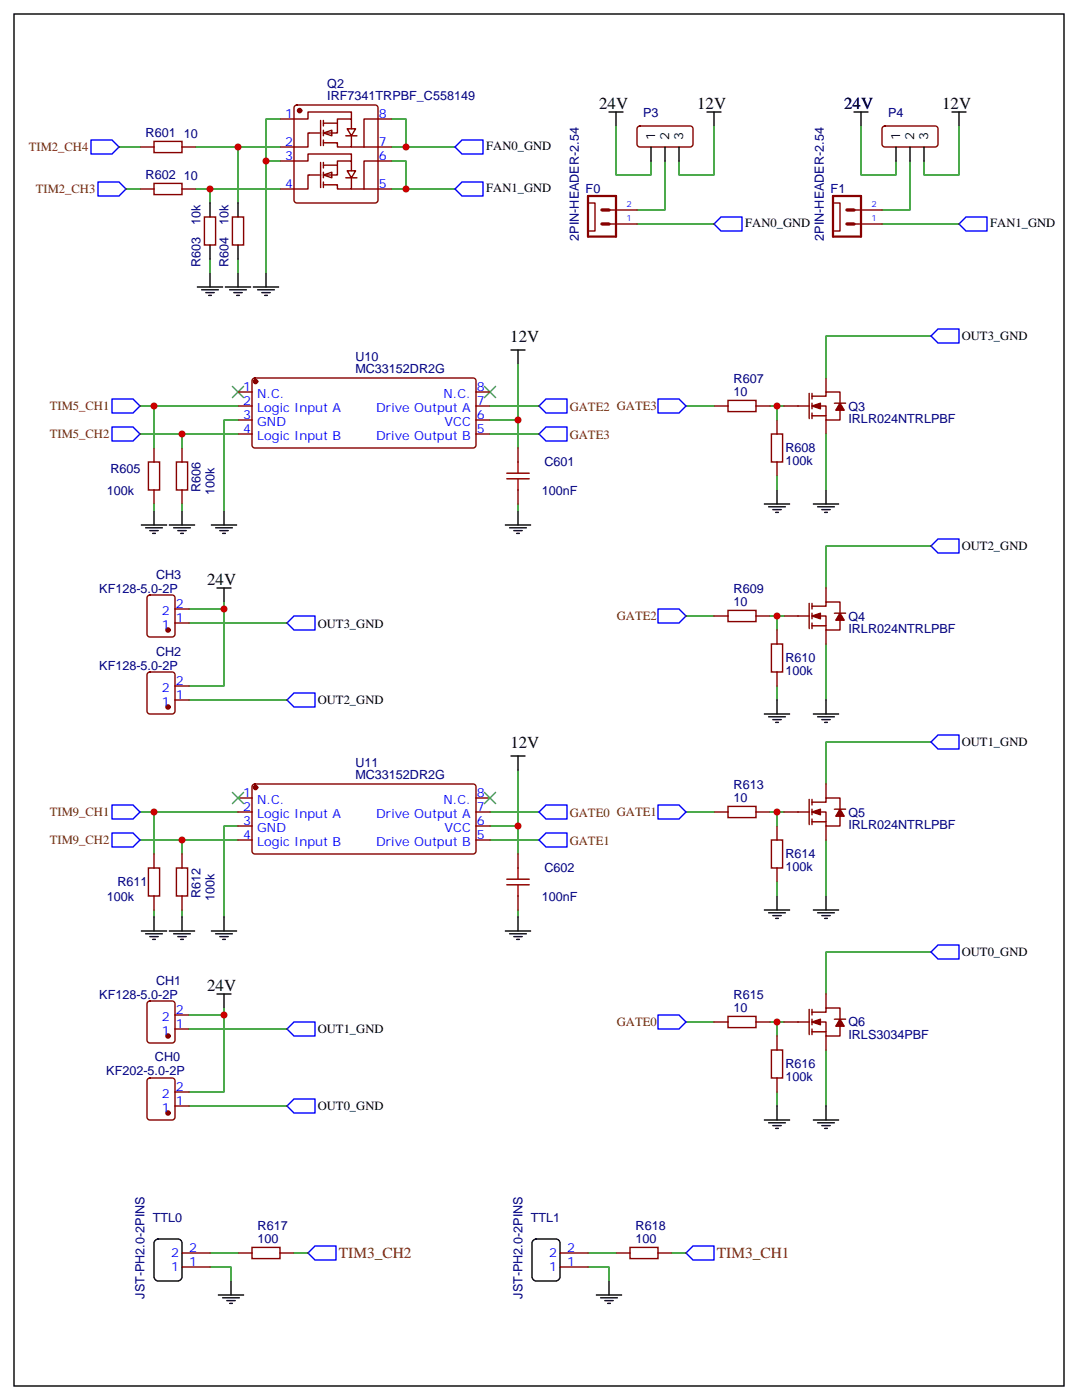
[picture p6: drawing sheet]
<svg xmlns="http://www.w3.org/2000/svg" width="272mm" height="353mm" viewBox="0 0 272 353" stroke-linecap="round" stroke-linejoin="round" font-family="sans-serif">
<path d="M70.6 30h7v-1.8h10.9v1.8M74.3 26.7l.5-.2h19.7a.71 .71 0 0 1 .7 .7v23.2l-.2 .5-.5 .3h-19.7l-.5-.3-.2-.5v-23.2zM78 33.5h-.4v3.5h-7M88.5 37h10.3M98.8 30h-7.1v7M70.6 40.6h7v-1.8h10.9v1.8M78 44.1h-.4v3.5h-7M88.5 47.6h10.3M98.8 40.6h-7.1v7" fill="none" stroke="#870000" stroke-width=".35"/>
<circle cx="75.5" cy="27.9" r=".53" fill="#870000" stroke="#870000" stroke-width=".35"/>
<g fill="#fff" stroke="#870000" stroke-width=".35">
<path d="M81.5 33.5l2.1-.7v1.4z"/>
<path d="M87.5 32.5h2.1l-1.1 1.7z"/>
</g>
<path d="M78 33.5h2.8M80.8 30.3v6.4M81.5 31h3.5M81.5 30.3v1.5M81.5 32.8v1.4M81.5 35.3v1.4M87.1 34.2h2.9M88.5 34.2v2.8h-3.5v-1h-3.5M88.5 32.5v-2.5h-3.5v3.5h-3.5" fill="none" stroke="#870000" stroke-width=".35"/>
<g fill="#fff" stroke="#870000" stroke-width=".35">
<path d="M81.5 44.1l2.1-.7v1.4z"/>
<path d="M87.5 43h2.1l-1.1 1.8z"/>
</g>
<g fill="none" stroke="#870000" stroke-width=".35">
<path d="M35.3 37h3.5M38.8 35.6h7.1v2.9h-7.1zM45.9 37h3.5M160.7 32l.5-.2h12.7a.71 .71 0 0 1 .7 .7v3.8l-.4 .7h-13l-.5-.2-.2-.5v-3.8zM222.5 32l.5-.2h12.7a.71 .71 0 0 1 .7 .7v3.8l-.5 .7h-12.9l-.5-.2-.3-.5v-3.8zM35.3 47.6h3.5M38.8 46.2h7.1v2.8h-7.1zM45.9 47.6h3.5M51.5 54.7h2.8v7h-2.8zM58.6 54.7h2.8v7h-2.8zM78 44.1h2.8M80.8 40.9v6.4"/>
<path d="M81.5 41.6h3.5M81.5 40.9v1.4M81.5 43.4v1.4M81.5 45.9v1.4M87.1 44.8h2.9M88.5 44.8v2.8h-3.5v-1h-3.5M88.5 43v-2.4h-3.5v3.5h-3.5M148.2 51.2h1.7v7h-1.7M153.6 56.4h6.9M153.6 52.9h6.9M209.9 51.2h1.8v7h-1.8M215.3 56.4h6.9"/>
<path d="M215.3 52.9h6.9M60 98.8h3.5M63.7 95.5l.5-.3h55a.71 .71 0 0 1 .7 .8v16.2l-.4 .6-55.3 .1-.5-.2-.2-.5v-16.2zM119.9 98.8h3.6M203.9 99.1v6.4M204.6 99.8h3.5v-1h3.6v2.8M204.6 99.1v1.4M208.1 95.2v3.6M37.4 116.4h2.8v7.1h-2.8zM38.8 112.9v3.5M44.4 116.4h2.9v7.1h-2.9zM45.9 112.9v3.5"/>
<path d="M60 102.3h3.5M60 105.8h3.5M60 109.4h3.5M119.9 102.3h3.6M119.9 105.8h3.6M119.9 109.4h3.6M130.5 112.9v3.5M179.9 102.3h3.5M183.4 100.9h7.1v2.8h-7.1zM190.5 102.3h3.5M194.4 109.4h2.8v7h-2.8zM195.8 105.8v3.6"/>
<path d="M195.8 116.4v3.5M197.6 102.3h6.3M204.6 102.3h3.5v3.5h3.6v-2.4M204.6 101.6v1.4M204.6 104.1v1.4M204.6 104.8h3.5M208.1 105.8v3.6M210.3 101.6h2.8M38.8 123.5v3.5M45.9 123.5v3.5M130.5 123.5v3.5M37.3 150.1l.4-.2h5.7a.71 .71 0 0 1 .7 .7l-.1 9.5-.6 .4h-5.7l-.5-.2-.2-.5v-9.2z"/>
<path d="M44.1 157h3.5M44.1 153.5h3.5M179.9 155.2h3.5M183.4 153.8h7.1v2.8h-7.1zM190.5 155.2h3.5M195.8 158.8v3.5M197.6 155.2h6.3M203.9 152v6.4M204.6 155.2h3.5v3.6h3.6v-2.5M204.6 152.8h3.5v-1.1h3.6v2.8M204.6 152v1.5M204.6 154.5v1.4"/>
<path d="M204.6 157v1.4M204.6 157.7h3.5M208.1 148.2v3.5M208.1 158.8v3.5M210.3 154.5h2.8M37.3 169.5l.4-.2h5.7a.71 .71 0 0 1 .7 .7l-.1 9.5-.6 .4h-5.7l-.5-.2-.2-.5v-9.2zM44.1 176.4h3.5M44.1 172.9h3.5M194.4 162.3h2.8v7h-2.8zM195.8 169.3v3.6M63.7 197.8l.5-.2h55a.71 .71 0 0 1 .7 .7v16.2l-.4 .6-55.3 .1-.5-.2-.2-.5v-16.2zM208.1 197.6v3.5"/>
<path d="M37.4 218.7h2.8v7.1h-2.8zM38.8 215.2v3.5M44.4 218.7h2.9v7.1h-2.9zM45.9 215.2v3.5M60 201.1h3.5M60 204.6h3.5M60 208.1h3.5M60 211.7h3.5M119.9 201.1h3.6M119.9 204.6h3.6M119.9 208.1h3.6M119.9 211.7h3.6"/>
<path d="M130.5 215.2v3.5M179.9 204.6h3.5M183.4 203.2h7.1v2.8h-7.1zM190.5 204.6h3.5M194.4 211.7h2.8v7h-2.8zM195.8 208.1v3.6M195.8 218.7v3.5M197.6 204.6h6.3M203.9 201.4v6.4M204.6 204.6h3.5v3.5h3.6v-2.4M204.6 202.1h3.5v-1h3.6v2.8M204.6 201.4v1.4"/>
<path d="M204.6 203.9v1.4M204.6 206.4v1.4M204.6 207.1h3.5M208.1 208.1v3.6M210.3 203.9h2.8M38.8 225.8v3.5M45.9 225.8v3.5M130.5 225.8v3.5M37.3 252.4l.4-.2h5.7a.71 .71 0 0 1 .7 .7l-.1 9.5-.6 .4h-5.7l-.5-.2-.2-.5v-9.2zM44.1 259.3h3.5M44.1 255.8h3.5M179.9 257.5h3.5"/>
<path d="M183.4 256.1h7.1v2.8h-7.1zM190.5 257.5h3.5M197.6 257.5h6.3M203.9 254.4v6.3M204.6 255.1h3.5v-1.1h3.6v2.8M204.6 257.5h3.5v3.6h3.6v-2.5M204.6 254.4v1.4M204.6 256.8v1.4M204.6 259.3v1.4M204.6 260h3.5M208.1 250.5v3.5M210.3 256.8h2.8"/>
<path d="M37.3 271.8l.4-.2h5.7a.71 .71 0 0 1 .7 .7l-.1 9.5-.6 .4h-5.7l-.5-.2-.2-.5v-9.2zM44.1 278.7h3.5M44.1 275.2h3.5M194.4 264.6h2.8v7h-2.8zM195.8 261.1v3.5M195.8 271.6v3.6M208.1 261.1v3.5M45.9 315.7h7M45.9 319.3h7M60 315.7h3.5M63.5 314.3h7.1v2.8h-7.1zM70.6 315.7h3.5"/>
<path d="M141.1 315.7h7.1M141.1 319.3h7.1M155.2 315.7h3.5M158.7 314.3h7.1v2.8h-7.1zM165.8 315.7h3.5"/>
</g>
<g fill="none" stroke="#00f" stroke-width=".35">
<path d="M22.9 35.3h5.3l1.8 1.7-1.8 1.8h-5.3zM114.7 37l1.7-1.7h5.3v3.5h-5.3zM24.7 45.9h5.3l1.7 1.7-1.7 1.8h-5.3zM114.7 47.6l1.7-1.7h5.3v3.5h-5.3zM179.9 56.4l1.8-1.7h5.3v3.5h-5.3zM241.7 56.4l1.7-1.7h5.3v3.5h-5.3zM236.4 82.9h5.3v3.5h-5.3l-1.8-1.7zM28.2 100.5h5.3l1.8 1.8-1.8 1.8h-5.3zM28.2 107.6h5.3l1.8 1.8-1.8 1.7h-5.3zM135.8 102.3l1.8-1.8h5.3v3.6h-5.3zM135.8 109.4l1.8-1.8h5.3v3.5h-5.3zM165.8 100.5h5.3l1.8 1.8-1.8 1.8h-5.3z"/>
<path d="M234.6 137.6l1.8-1.8h5.3v3.5h-5.3zM72.3 157l1.8-1.8h5.3v3.6h-5.3zM165.8 153.5h5.3l1.8 1.7-1.8 1.8h-5.3zM72.3 176.4l1.8-1.8h5.3v3.6h-5.3zM234.6 187l1.8-1.8h5.3v3.5h-5.3zM28.2 209.9h5.3l1.8 1.8-1.8 1.7h-5.3zM28.2 202.8h5.3l1.8 1.8-1.8 1.8h-5.3zM135.8 211.7l1.8-1.8h5.3v3.5h-5.3zM135.8 204.6l1.8-1.8h5.3v3.6h-5.3zM165.8 202.8h5.3l1.8 1.8-1.8 1.8h-5.3zM234.6 239.9l1.8-1.8h5.3v3.6h-5.3zM74.1 257.5h5.3v3.6h-5.3l-1.8-1.8z"/>
<path d="M165.8 255.8h5.3l1.8 1.7-1.8 1.8h-5.3zM74.1 276.9h5.3v3.6h-5.3l-1.8-1.8zM77.6 315.7l1.8-1.7h5.3v3.5h-5.3zM172.9 315.7l1.7-1.7h5.3v3.5h-5.3z"/>
</g>
<g fill="none" stroke="#000" stroke-width=".35">
<path d="M3.5 3.5h264.6v345.7h-264.6zM153.5 28.2h3.5M155.2 28.2v3.6M164 37v3.6M167.6 37v3.6M171.1 37v3.6M178.2 28.2h3.5M179.9 28.2v3.6M215.2 28.2h3.5M217 28.2v3.6M225.8 37v3.6M229.3 37v3.6"/>
<path d="M232.8 37v3.6M239.9 28.2h3.5M241.7 28.2v3.6M52.9 51.2v3.5M60 51.2v3.5M49.7 72.3h6.4M50.8 73h4.2M51.9 73.7h2.1M52.6 74.4h.7M52.9 61.7v3.6M52.9 68.8v3.5M56.8 72.3h6.3"/>
<path d="M57.9 73h4.2M58.9 73.7h2.1M59.6 74.4h.7M60 61.7v3.6M60 68.8v3.5M63.9 72.3h6.3M64.9 73h4.2M66 73.7h2.1M66.7 74.4h.7M67 68.8v3.5M128.8 88.2h3.5M130.5 88.2v3.5"/>
<path d="M35.6 132.3h6.4M36.7 133h4.2M37.7 133.7h2.2M38.5 134.4h.7M38.8 128.8v3.5M42.7 132.3h6.3M43.7 133h4.3M44.8 133.7h2.1M45.5 134.4h.7M45.9 128.8v3.5M53.3 132.3h6.3M54.3 133h4.3"/>
<path d="M55.4 133.7h2.1M56.1 134.4h.7M56.4 128.8v3.5M127.4 132.3h6.3M128.4 133h4.2M129.5 133.7h2.1M130.2 134.4h.7M130.5 128.8v3.5M192.6 127h6.4M193.7 127.7h4.2M194.7 128.4h2.1M195.4 129.1h.7"/>
<path d="M195.8 123.5v3.5M205 127h6.3M206 127.7h4.3M207.1 128.4h2.1M207.8 129.1h.7M208.1 123.5v3.5M54.7 148.2h3.5M56.4 148.2v3.5M192.6 179.9h6.4M195.8 176.4v3.5M205 179.9h6.3M208.1 176.4v3.5"/>
<path d="M128.8 190.5h3.5M130.5 190.5v3.5M193.7 180.6h4.2M194.7 181.3h2.1M195.4 182h.7M206 180.6h4.3M207.1 181.3h2.1M207.8 182h.7M35.6 234.6h6.4M36.7 235.3h4.2M37.7 236h2.2M38.5 236.7h.7"/>
<path d="M38.8 231.1v3.5M42.7 234.6h6.3M43.7 235.3h4.3M44.8 236h2.1M45.5 236.7h.7M45.9 231.1v3.5M53.3 234.6h6.3M54.3 235.3h4.3M55.4 236h2.1M56.1 236.7h.7M56.4 231.1v3.5M127.4 234.6h6.3"/>
<path d="M128.4 235.3h4.2M129.5 236h2.1M130.2 236.7h.7M130.5 231.1v3.5M192.6 229.3h6.4M193.7 230h4.2M194.7 230.7h2.1M195.4 231.4h.7M195.8 225.8v3.5M205 229.3h6.3M206 230h4.3M207.1 230.7h2.1"/>
<path d="M207.8 231.4h.7M208.1 225.8v3.5M54.7 250.5h3.5M56.4 250.5v3.5M195.8 278.7v3.5M208.1 278.7v3.5M192.6 282.2h6.4M193.7 282.9h4.2M194.7 283.6h2.1M195.4 284.3h.7M205 282.2h6.3M206 282.9h4.3"/>
<path d="M207.1 283.6h2.1M207.8 284.3h.7M39 312.6l.9-.4h4.9a1.06 1.06 0 0 1 1.1 1.1v8.4a1.13 1.13 0 0 1-1.1 1.1h-4.9a1.13 1.13 0 0 1-1.1-1.1v-8.4zM134.3 312.6l.8-.4h5a1.06 1.06 0 0 1 1 1.1v8.4a1.13 1.13 0 0 1-1 1.1h-5a1.13 1.13 0 0 1-1-1.1v-8.4zM55 326.3h6.4M56.1 327h4.2M57.1 327.7h2.2M57.9 328.4h.7M58.2 322.8v3.5M150.3 326.3h6.3M151.3 327h4.3M152.4 327.7h2.1"/>
<path d="M153.1 328.4h.7M153.5 322.8v3.5"/>
</g>
<g fill="none" stroke="#008700" stroke-width=".35">
<path d="M30 37h5.3M49.4 37h21.2M60 37v14.2M70.6 30h-3.6v38.8M98.8 30h3.5v7M98.8 37h15.9M155.2 31.8v12.3h8.8v-3.5M179.9 31.8v12.3h-8.8v-3.5M217 31.8v12.3h8.8v-3.5M241.7 31.8v12.3h-8.9v-3.5M31.7 47.6h3.6M49.4 47.6h21.2"/>
<path d="M52.9 47.6v3.6M67 40.6h3.6M98.8 40.6h3.5v7M98.8 47.6h15.9M160.5 56.4h19.4M167.6 40.6v12.3h-7.1M222.2 56.4h19.5M229.3 40.6v12.3h-7.1M52.9 65.3v3.5M60 65.3v3.5M130.5 91.7v14.1h-7M234.6 84.7h-26.5v10.5"/>
<path d="M35.3 102.3h24.7M35.3 109.4h24.7M38.8 102.3v10.6M45.9 109.4v3.5M60 105.8h-3.6v23M123.5 102.3h12.3M123.5 109.4h12.3M130.5 105.8v7.1M172.9 102.3h7M194 102.3h3.6M195.8 102.3v3.5M195.8 119.9v3.6"/>
<path d="M208.1 109.4v14.1M38.8 127v1.8M45.9 127v1.8M130.5 127v1.8M234.6 137.6h-26.5v10.6M47.6 157h24.7M47.6 153.5h8.8M56.4 151.7v21.2h-8.8M172.9 155.2h7M194 155.2h3.6M195.8 155.2v3.6M47.6 176.4h24.7"/>
<path d="M195.8 172.9v3.5M208.1 162.3v14.1M130.5 194v14.1h-7M234.6 187h-26.5v10.6M35.3 211.7h24.7M35.3 204.6h24.7M38.8 204.6v10.6M45.9 211.7v3.5M60 208.1h-3.6v23M123.5 211.7h12.3M123.5 204.6h12.3M130.5 208.1v7.1"/>
<path d="M172.9 204.6h7M194 204.6h3.6M195.8 204.6v3.5M208.1 211.7v14.1M38.8 229.3v1.8M45.9 229.3v1.8M130.5 229.3v1.8M195.8 222.2v3.6M234.6 239.9h-26.5v10.6M47.6 259.3h24.7M47.6 255.8h8.8M56.4 254v21.2h-8.8"/>
<path d="M172.9 257.5h7M194 257.5h3.6M195.8 257.5v3.6M47.6 278.7h24.7M195.8 275.2v3.5M208.1 264.6v14.1M52.9 319.3h5.3v3.5M52.9 315.7h7.1M74.1 315.7h3.5M148.2 319.3h5.3v3.5M148.2 315.7h7M169.3 315.7h3.6"/>
</g>
<g fill="#870000" stroke="#870000" stroke-width=".35">
<path d="M211.7 101.6l1 1.8h-2.1z"/>
<path d="M204.6 102.3l2.1-.7v1.4z"/>
<path d="M211.7 154.5l1 1.8h-2.1z"/>
<path d="M204.6 155.2l2.1-.7v1.4z"/>
<path d="M204.6 257.5l2.1-.7v1.4z"/>
<path d="M211.7 256.8l1 1.8h-2.1z"/>
<path d="M211.7 203.9l1 1.8h-2.1z"/>
<path d="M204.6 204.6l2.1-.7v1.4z"/>
<circle cx="64.4" cy="96.1" r=".53"/>
<circle cx="64.4" cy="198.4" r=".53"/>
<circle cx="42.3" cy="261.1" r=".53"/>
<circle cx="42.3" cy="158.8" r=".53"/>
<circle cx="42.3" cy="178.2" r=".53"/>
<circle cx="42.3" cy="280.5" r=".53"/>
</g>
<path d="M58.6 97.4l2.8 2.8M61.4 97.4l-2.8 2.8M122.1 97.4l2.8 2.8M124.9 97.4l-2.8 2.8M58.6 199.7l2.8 2.8M61.4 199.7l-2.8 2.8M122.1 199.7l2.8 2.8M124.9 199.7l-2.8 2.8" fill="none" stroke="#3c3" stroke-width=".35"/>
<path d="M148.2 49.4h7v10.2h-7zM209.9 49.4h7.1v10.2h-7.1z" fill="none" stroke="#870000" stroke-width=".56"/>
<path d="M151.7 52.9h1.8M151.7 56.4h1.8M213.4 52.9h1.8M213.4 56.4h1.8" fill="none" stroke="#870000" stroke-width=".85"/>
<path d="M127.7 119.2h5.6M130.5 116.4v2.8M127.7 120.7h5.6M130.5 120.7v2.8M130.5 218.7v2.8M127.7 223h5.6M127.7 221.5h5.6M130.5 223v2.8" fill="none" stroke="#a10000" stroke-width=".35"/>
<g fill="#c00">
<circle cx="67" cy="40.6" r=".88"/>
<circle cx="102.3" cy="37" r=".88"/>
<circle cx="102.3" cy="47.6" r=".88"/>
<circle cx="195.8" cy="102.3" r=".88"/>
<circle cx="195.8" cy="155.2" r=".88"/>
<circle cx="130.5" cy="105.8" r=".88"/>
<circle cx="38.8" cy="102.3" r=".88"/>
<circle cx="45.9" cy="109.4" r=".88"/>
<circle cx="45.9" cy="211.7" r=".88"/>
<circle cx="38.8" cy="204.6" r=".88"/>
<circle cx="130.5" cy="208.1" r=".88"/>
<circle cx="195.8" cy="204.6" r=".88"/>
<circle cx="195.8" cy="257.5" r=".88"/>
<circle cx="56.4" cy="153.5" r=".88"/>
<circle cx="56.4" cy="255.8" r=".88"/>
<circle cx="52.9" cy="47.6" r=".88"/>
<circle cx="60" cy="37" r=".88"/>
</g>
<g font-size="4.2">
<text x="151" y="27.5">24V</text>
<text x="175.7" y="27.5">12V</text>
<text x="237.4" y="27.5">12V</text>
<text x="128.6" y="86.1">12V</text>
<text x="52.2" y="147.5">24V</text>
<text x="128.6" y="188.4">12V</text>
<text x="52.2" y="249.8">24V</text>
</g>
<text font-size="4.2" fill="#00f" x="212.7" y="27.5">24V</text>
<g font-size="3.9" fill="#630">
<text x="85.4" y="317">TIM3_CH2</text>
<text x="180.6" y="317">TIM3_CH1</text>
</g>
<g font-size="3.2" fill="#000080">
<text x="82.5" y="22.1">Q2</text>
<text x="82.5" y="25.3">IRF7341TRPBF_C558149</text>
<text x="162" y="29.4">P3</text>
<text x="223.8" y="29.4">P4</text>
<text x="36.7" y="34.6">R601</text>
<text x="46.3" y="34.7">10</text>
<text x="36.7" y="45.2">R602</text>
<text x="46.3" y="45.2">10</text>
<text x="147.6" y="48.7">F0</text>
<text x="209.3" y="48.7">F1</text>
<text x="50.5" y="56.8" transform="rotate(-90 50.5 56.8)">10k</text>
<text x="57.6" y="56.8" transform="rotate(-90 57.6 56.8)">10k</text>
<text x="145.8" y="60.7" transform="rotate(-90 145.8 60.7)">2PIN-HEADER-2.54</text>
<text x="207.6" y="60.7" transform="rotate(-90 207.6 60.7)">2PIN-HEADER-2.54</text>
<text x="50.5" y="67.4" transform="rotate(-90 50.5 67.4)">R603</text>
<text x="57.6" y="67.4" transform="rotate(-90 57.6 67.4)">R604</text>
<text x="89.5" y="94">MC33152DR2G</text>
<text x="89.5" y="90.9">U10</text>
<text x="184.9" y="99.8">10</text>
<text x="184.9" y="96.6">R607</text>
<text x="213.8" y="106.7">IRLR024NTRLPBF</text>
<text x="213.8" y="103.4">Q3</text>
<text x="27.8" y="119.3">R605</text>
<text x="137.2" y="117.5">C601</text>
<text x="197.9" y="117.2">100k</text>
<text x="197.9" y="114">R608</text>
<text x="27" y="124.6">100k</text>
<text x="50.5" y="123.9" transform="rotate(-90 50.5 123.9)">R606</text>
<text x="54" y="124.7" transform="rotate(-90 54 124.7)">100k</text>
<text x="136.5" y="124.6">100nF</text>
<text x="25" y="149.3">KF128-5.0-2P</text>
<text x="39.3" y="145.8">CH3</text>
<text x="184.9" y="149.5">R609</text>
<text x="184.9" y="152.8">10</text>
<text x="213.8" y="159.6">IRLR024NTRLPBF</text>
<text x="213.8" y="156.4">Q4</text>
<text x="39.3" y="165.2">CH2</text>
<text x="197.9" y="166.9">R610</text>
<text x="25" y="168.7">KF128-5.0-2P</text>
<text x="197.9" y="170.1">100k</text>
<text x="89.5" y="196.3">MC33152DR2G</text>
<text x="89.5" y="193.3">U11</text>
<text x="184.9" y="202.1">10</text>
<text x="184.9" y="198.9">R613</text>
<text x="213.8" y="209">IRLR024NTRLPBF</text>
<text x="213.8" y="205.8">Q5</text>
<text x="137.2" y="219.8">C602</text>
<text x="197.9" y="219.5">100k</text>
<text x="197.9" y="216.3">R614</text>
<text x="27" y="226.9">100k</text>
<text x="29.6" y="223.4">R611</text>
<text x="50.6" y="226.2" transform="rotate(-90 50.6 226.2)">R612</text>
<text x="54.1" y="227.1" transform="rotate(-90 54.1 227.1)">100k</text>
<text x="136.5" y="227">100nF</text>
<text x="25" y="251.6">KF128-5.0-2P</text>
<text x="39.3" y="248.1">CH1</text>
<text x="184.9" y="251.9">R615</text>
<text x="184.9" y="255.1">10</text>
<text x="213.8" y="261.8">IRLS3034PBF</text>
<text x="213.8" y="258.7">Q6</text>
<text x="39" y="267.5">CH0</text>
<text x="197.9" y="269.2">R616</text>
<text x="26.8" y="271">KF202-5.0-2P</text>
<text x="197.9" y="272.4">100k</text>
<text x="38.5" y="308">TTL0</text>
<text x="64.9" y="310.1">R617</text>
<text x="133.7" y="308">TTL1</text>
<text x="160.2" y="310.1">R618</text>
<text x="64.9" y="313.3">100</text>
<text x="160.2" y="313.3">100</text>
<text x="36.4" y="327.2" transform="rotate(-90 36.4 327.2)">JST-PH2.0-2PINS</text>
<text x="131.7" y="327.2" transform="rotate(-90 131.7 327.2)">JST-PH2.0-2PINS</text>
</g>
<g font-size="3.2" fill="#00f">
<text x="71.9" y="29.6">1</text>
<text x="95.4" y="29.6">8</text>
<text x="71.9" y="36.7">2</text>
<text x="71.9" y="40.2">3</text>
<text x="95.4" y="40.2">6</text>
<text x="95.4" y="36.7">7</text>
<text x="71.9" y="47.3">4</text>
<text x="95.4" y="47.3">5</text>
<text x="61.3" y="98.4">1</text>
<text x="61.3" y="102">2</text>
<text x="64.8" y="100.2">N.C.</text>
<text x="111.7" y="100.2">N.C.</text>
<text x="120.1" y="102">7</text>
<text x="120.1" y="98.4">8</text>
<text x="61.3" y="105.5">3</text>
<text x="64.8" y="103.7">Logic Input A</text>
<text x="64.8" y="107.2">GND</text>
<text x="94.8" y="103.7">Drive Output A</text>
<text x="112" y="107.2">VCC</text>
<text x="120.1" y="105.5">6</text>
<text x="61.3" y="109">4</text>
<text x="64.8" y="110.8">Logic Input B</text>
<text x="94.8" y="110.8">Drive Output B</text>
<text x="120.1" y="109">5</text>
<text x="40.8" y="154.9">2</text>
<text x="44.3" y="153.1">2</text>
<text x="40.8" y="158.4">1</text>
<text x="44.3" y="156.6">1</text>
<text x="44.3" y="172.5">2</text>
<text x="40.8" y="177.8">1</text>
<text x="40.8" y="174.3">2</text>
<text x="44.3" y="176">1</text>
<text x="61.3" y="200.7">1</text>
<text x="64.8" y="202.5">N.C.</text>
<text x="111.7" y="202.5">N.C.</text>
<text x="120.1" y="200.7">8</text>
<text x="61.3" y="204.3">2</text>
<text x="61.3" y="207.8">3</text>
<text x="64.8" y="206">Logic Input A</text>
<text x="64.8" y="209.6">GND</text>
<text x="94.8" y="206">Drive Output A</text>
<text x="112" y="209.6">VCC</text>
<text x="120.1" y="207.8">6</text>
<text x="120.1" y="204.3">7</text>
<text x="61.3" y="211.3">4</text>
<text x="64.8" y="213.1">Logic Input B</text>
<text x="94.8" y="213.1">Drive Output B</text>
<text x="120.1" y="211.3">5</text>
<text x="40.8" y="257.2">2</text>
<text x="44.3" y="255.4">2</text>
<text x="40.8" y="260.7">1</text>
<text x="44.3" y="258.9">1</text>
<text x="44.3" y="274.8">2</text>
<text x="40.8" y="280.1">1</text>
<text x="40.8" y="276.6">2</text>
<text x="44.3" y="278.3">1</text>
<text x="43.1" y="316.8">2</text>
<text x="47.6" y="315.4">2</text>
<text x="138.4" y="316.8">2</text>
<text x="142.9" y="315.4">2</text>
<text x="43.1" y="320.3">1</text>
<text x="47.6" y="318.9">1</text>
<text x="138.4" y="320.3">1</text>
<text x="142.9" y="318.9">1</text>
</g>
<g font-size="3.2">
<text x="165.1" y="35.3" transform="rotate(-90 165.1 35.3)">1</text>
<text x="168.6" y="35.3" transform="rotate(-90 168.6 35.3)">2</text>
<text x="172.2" y="35.3" transform="rotate(-90 172.2 35.3)">3</text>
<text x="226.8" y="35.3" transform="rotate(-90 226.8 35.3)">1</text>
<text x="230.4" y="35.3" transform="rotate(-90 230.4 35.3)">2</text>
<text x="233.9" y="35.3" transform="rotate(-90 233.9 35.3)">3</text>
<text x="122.5" y="37.9">FAN0_GND</text>
<text x="122.5" y="48.5">FAN1_GND</text>
<text x="187.8" y="57.3">FAN0_GND</text>
<text x="249.5" y="57.3">FAN1_GND</text>
<text x="242.4" y="85.8">OUT3_GND</text>
<text x="242.4" y="138.7">OUT2_GND</text>
<text x="80.1" y="158.1">OUT3_GND</text>
<text x="80.1" y="177.5">OUT2_GND</text>
<text x="242.4" y="188.1">OUT1_GND</text>
<text x="242.4" y="241">OUT0_GND</text>
<text x="80.1" y="260.4">OUT1_GND</text>
<text x="80.1" y="279.8">OUT0_GND</text>
</g>
<g font-size="3.2" fill="#630">
<text x="7.3" y="38.1">TIM2_CH4</text>
<text x="9" y="48.7">TIM2_CH3</text>
<text x="12.6" y="103.4">TIM5_CH1</text>
<text x="143.6" y="103.4">GATE2 GATE3</text>
<text x="12.6" y="110.4">TIM5_CH2</text>
<text x="143.6" y="110.5">GATE3</text>
<text x="155.4" y="156.3">GATE2</text>
<text x="12.6" y="205.7">TIM9_CH1</text>
<text x="143.6" y="205.8">GATE0 GATE1</text>
<text x="12.6" y="212.7">TIM9_CH2</text>
<text x="143.6" y="212.8">GATE1</text>
<text x="155.4" y="258.6">GATE0</text>
</g>
<g font-size="2.1" fill="#00f">
<text x="157.8" y="52.2">2</text>
<text x="219.6" y="52.2">2</text>
<text x="157.8" y="55.7">1</text>
<text x="219.6" y="55.7">1</text>
</g>
</svg>
